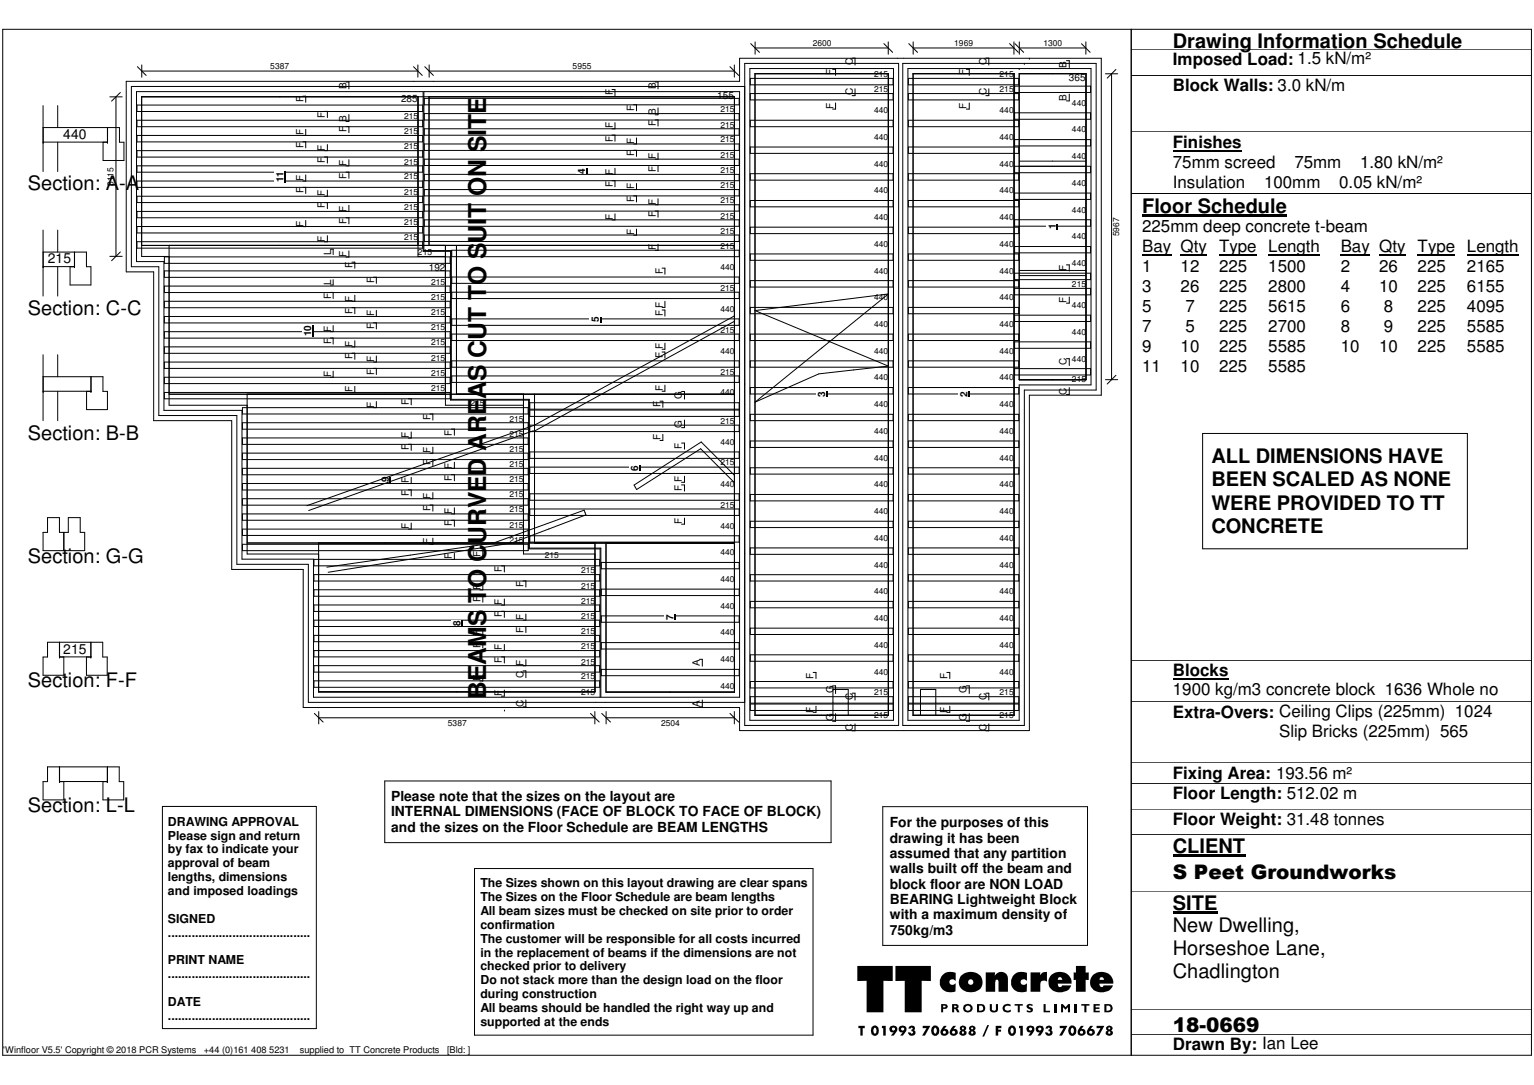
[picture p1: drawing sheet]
<svg xmlns="http://www.w3.org/2000/svg" width="594mm" height="420mm" viewBox="0 0 594 420" stroke-linecap="round" stroke-linejoin="round" font-family="sans-serif">
<g fill="none" stroke="#000" stroke-width=".39">
<path d="M1.1 11.3h592v397.3h-592zM393.1 16.9l3.3 3.4M394.8 16.2v4.8M394.8 18.6h25.7M418.8 16.9l3.4 3.4M420.5 16.2v4.8M438.1 11.3v397.3M48.9 31.5h237.5v-8.9h140.1v130.4h-27.9v129.9h-112.2v-8.9h-169v-53.5h-27.7v-57.6h-30.2v-57.6h-10.6zM52.9 35.5h111v61.8h10.6v57.6h30.2v57.7h27.7v57.4h-111v-53.5h-27.7v-57.6h-30.2v-57.6h-10.6zM54.9 37.5h107v61.8h10.6v57.6h30.2v57.6h27.7v53.5h-107v-53.5h-27.7v-57.6h-30.2v-57.6h-10.6zM164.2 35.5h122.2v234.5h-53.7v-57.7h-27.7v-57.7h-30.2v-57.6h-10.6zM288.4 24.6h59.6v256.3h-59.6z"/>
<path d="M288.4 33.5h-237.5v69.8h10.6v57.6h30.2v57.6h27.7v53.5h169M290.4 26.5h55.6v252.4h-55.6zM292.4 28.5h51.6v248.5h-51.6zM349.6 24.6h74.9v126.4h-27.8v129.9h-47.1zM351.6 26.5h70.9v122.6h-27.8v129.8h-43.1zM353.6 28.5h39.1v248.5h-39.1zM392.9 33.4h29.5v2.4h-29.5zM394.7 26.5h.1M394.7 28.5h25.9v118.6h-25.9zM396.7 24.6h.1M398.6 22.6h.1M413 23.5h1.1v2.7"/>
<path d="M414.1 36.4v2.7h-1.1M428.1 28.6h4.7M430.5 28.6v118.4M432.2 26.9l-3.4 3.4M392.9 43.7h29.5v2.5h-29.5zM392.9 54.1h29.5v2.4h-29.5zM392.9 64.4h29.5v2.5h-29.5zM392.9 74.8h29.5v2.4h-29.5zM284.4 95h.1M392.9 85.1h29.5v2.5h-29.5zM392.9 95.5h29.5v2.4h-29.5zM392.9 105.8h29.5v2.5h-29.5z"/>
<path d="M392.9 111.7h29.5v2.5h-29.5zM413 102.6h1.1v2.3M414.1 115v2.4h-1.1M392.9 122h29.5v2.5h-29.5zM392.9 132.4h29.5v2.5h-29.5zM413 138.9h1.1v2.7M284.4 152.7h.1M392.9 142.7h29.5v2.5h-29.5zM414.1 150.1v2.6h-1.1M428.1 147h4.7M432.2 145.3l-3.4 3.4M234.7 210.3v57.7h49.7v-230.5h-118.2v57.5h10.6v57.7h30.2v57.6h77.4"/>
</g>
<path d="M405.3 86.7h4.5v2.2h-4.5z" fill="#fff"/>
<path d="M409.5 86.7v2.1" fill="none" stroke="#000" stroke-width=".42"/>
<g fill="none" stroke="#000" stroke-width=".39">
<path d="M352 16.9l3.3 3.4M353.6 18.6h39.1M353.6 16.2v4.8M391 16.9l3.4 3.4M392.7 16.2v4.8M351.8 30.4h42.7v2.5h-42.7zM351.8 36.2h42.7v2.5h-42.7zM374.3 26.8h1.1v2.4M375.4 39.9v2.3h-1.1M381.8 22.5h1.1v2.7M382.9 34.4v2.6h-1.1M351.8 46.6h42.7v2.5h-42.7z"/>
<path d="M351.8 56.9h42.7v2.5h-42.7zM351.8 67.3h42.7v2.5h-42.7zM351.8 77.6h42.7v2.5h-42.7zM351.8 88h42.7v2.5h-42.7zM351.8 98.3h42.7v2.5h-42.7zM351.8 108.7h42.7v2.5h-42.7zM351.8 119h42.7v2.5h-42.7zM351.8 129.4h42.7v2.5h-42.7zM351.8 139.7h42.7v2.5h-42.7zM351.8 150.1h42.7v2.5h-42.7zM351.8 160.4h42.7v2.5h-42.7zM351.8 170.8h42.7v2.5h-42.7z"/>
<path d="M351.8 181.1h42.7v2.5h-42.7zM351.8 191.5h42.7v2.5h-42.7zM351.8 201.8h42.7v2.5h-42.7zM351.8 212.2h42.7v2.5h-42.7zM351.8 222.5h42.7v2.5h-42.7zM351.8 232.9h42.7v2.5h-42.7zM351.8 243.2h42.7v2.5h-42.7zM351.8 253.6h42.7v2.5h-42.7zM351.8 272.6h42.7v2.5h-42.7zM351.8 263.9h42.7v2.5h-42.7zM351.8 269.8h42.7v2.5h-42.7zM366.7 260.4h1.1v2.4"/>
<path d="M367.8 273.5v2.3h-1.1M374.3 265.6h1.1v3M375.4 276.4v2.9h-1.1M381.8 268.4h1.1v2.7M382.9 280.3v2.7h-1.1"/>
</g>
<path d="M371 151.6h4.5v2.2h-4.5z" fill="#fff"/>
<path d="M375.3 151.6v2.2" fill="none" stroke="#000" stroke-width=".42"/>
<g fill="none" stroke="#000" stroke-width=".39">
<path d="M290.7 16.9l3.4 3.4M292.4 18.6h51.6M292.4 16.2v4.8M342.3 16.9l3.4 3.4M344 16.2v4.8M290.6 30.4h55.3v2.5h-55.3zM290.6 36.2h55.3v2.5h-55.3zM322.4 26.8h1.2v2.4M323.6 39.9v2.3h-1.2M330 22.5h1.1v2.7M331.1 34.4v2.6h-1.1M290.6 46.6h55.3v2.5h-55.3z"/>
<path d="M290.6 56.9h55.3v2.5h-55.3zM290.6 67.3h55.3v2.5h-55.3zM290.6 77.6h55.3v2.5h-55.3zM290.6 88h55.3v2.5h-55.3zM290.6 98.3h55.3v2.5h-55.3zM290.6 108.7h55.3v2.5h-55.3zM290.6 119h55.3v2.5h-55.3zM290.6 129.4h55.3v2.5h-55.3zM290.6 139.7h55.3v2.5h-55.3zM290.6 150.1h55.3v2.5h-55.3zM290.6 160.4h55.3v2.5h-55.3zM290.6 170.8h55.3v2.5h-55.3z"/>
<path d="M290.6 181.1h55.3v2.5h-55.3zM290.6 191.5h55.3v2.5h-55.3zM290.6 201.8h55.3v2.5h-55.3zM290.6 212.2h55.3v2.5h-55.3zM290.6 222.5h55.3v2.5h-55.3zM290.6 232.9h55.3v2.5h-55.3zM290.6 243.2h55.3v2.5h-55.3zM290.6 253.6h55.3v2.5h-55.3zM290.6 272.6h55.3v2.5h-55.3zM290.6 263.9h55.3v2.5h-55.3zM290.6 269.8h55.3v2.5h-55.3zM314.9 260.4h1.1v2.4"/>
<path d="M316 273.5v2.3h-1.1M322.4 265.6h1.2v3M323.6 276.4v2.9h-1.2M330 268.4h1.1v2.7M331.1 280.3v2.7h-1.1"/>
</g>
<path d="M315.9 151.6h4.5v2.2h-4.5z" fill="#fff"/>
<path d="M320.2 151.6v2.2" fill="none" stroke="#000" stroke-width=".42"/>
<g fill="none" stroke="#000" stroke-width=".39">
<path d="M164.3 38.1h122v2.5h-122zM164.5 25.8l3.3 3.4M166.2 27.5h118.2M166.2 25.1v4.8M237 34.7h1.2v2.3M253.7 31.7h1.1v2.7M282.7 25.8l3.4 3.4M284.4 25.1v4.8M164.3 44h122v2.5h-122zM164.3 49.9h122v2.5h-122zM164.3 55.8h122v2.5h-122zM237 52.3h1.2v2.4"/>
<path d="M238.2 47.5v2.4M245.4 58.2h1.1v2.4M246.5 40.6v2.3M246.5 53.4v2.4M254.8 41.8v2.6h-1.1M254.8 46.4v2.4M254.8 59.3v2.3M164.3 61.6h122v2.5h-122zM164.3 67.5h122v2.5h-122zM164.3 73.4h122v2.5h-122zM164.3 79.3h122v2.4h-122zM238.2 65.2v2.3"/>
<path d="M238.2 70v2.3M246.5 71v2.4M246.5 75.9v2.3M254.8 64.1v2.4M254.8 76.9v2.4M164.3 91h122v2.5h-122zM164.3 85.1h122v2.5h-122zM238.2 82.8v2.4h-1.2M246.5 88.7v2.4h-1.1M254.8 81.7v2.4M254.8 94.6v2.3h-1.1"/>
</g>
<path d="M223 65.2h4.5v2.2h-4.5z" fill="#fff"/>
<path d="M227.2 65.2v2.2" fill="none" stroke="#000" stroke-width=".42"/>
<g fill="none" stroke="#000" stroke-width=".39">
<path d="M175 96.9h111.3v2.5h-111.3zM175 107.3h111.3v2.4h-111.3zM175 113.2h111.3v2.4h-111.3zM256.4 103.8h1.1v2.4M257.5 116.7v2.3h-1.1M175 123.5h111.3v2.5h-111.3zM175 129.4h111.3v2.5h-111.3zM175 139.7h111.3v2.5h-111.3zM256.4 120.1h1.1v2.3M256.4 136.3h1.1v2.4M257.5 132.9v2.4h-1.1M175 145.6h111.3v2.5h-111.3z"/>
<path d="M257.5 149.1v2.4h-1.1"/>
</g>
<path d="M228.3 122.7h4.5v2.2h-4.5z" fill="#fff"/>
<path d="M232.6 122.7v2.1" fill="none" stroke="#000" stroke-width=".42"/>
<g fill="none" stroke="#000" stroke-width=".39">
<path d="M205.2 156h81.1v2.5h-81.1zM205.2 158.8h81.1v2.4h-81.1zM255.6 155.4h1.1v2.3M263.9 151.6h1.2v3M205.2 164.6h81.1v2.5h-81.1zM205.2 175h81.1v2.5h-81.1zM256.7 168.2v2.4h-1.1M263.9 171.6h1.2v2.3M265.1 162.6v3h-1.2M205.2 180.9h81.1v2.4h-81.1zM205.2 191.2h81.1v2.5h-81.1zM205.2 197.1h81.1v2.5h-81.1z"/>
<path d="M263.9 187.8h1.2v2.4M265.1 184.4v2.4h-1.2M205.2 207.5h81.1v2.4h-81.1zM265.1 200.6v2.4h-1.2"/>
</g>
<path d="M243.5 180.2h4.5v2.2h-4.5z" fill="#fff"/>
<path d="M247.8 180.2v2.2" fill="none" stroke="#000" stroke-width=".42"/>
<path d="M232.9 217.8h53.4v2.5h-53.4zM232.9 228.1h53.4v2.5h-53.4zM232.9 238.5h53.4v2.5h-53.4zM232.9 259.2h53.4v2.5h-53.4zM232.9 248.8h53.4v2.5h-53.4zM270.9 255.3h1.1v2.7M233 276.3l3.4 3.3M234.7 278h49.7M234.7 275.5v4.8M272 271.1v2.6h-1.1M282.7 276.3l3.4 3.3M284.4 275.5v4.8" fill="none" stroke="#000" stroke-width=".39"/>
<path d="M257.2 238h4.5v2.2h-4.5z" fill="#fff"/>
<path d="M261.4 238v2.2" fill="none" stroke="#000" stroke-width=".42"/>
<g fill="none" stroke="#000" stroke-width=".39">
<path d="M121.6 216.6h110.6v2.5h-110.6zM185.8 213.2h1.2v2.4M195.3 219.1v2.4M121.6 222.5h110.6v2.5h-110.6zM121.6 228.4h110.6v2.5h-110.6zM121.6 234.3h110.6v2.5h-110.6zM185.8 230.8h1.2v2.4M187 226.1v2.3M194.2 236.7h1.1v2.4M195.3 231.9v2.4M203.7 225v2.3M203.7 237.8v2.4"/>
<path d="M121.6 240.2h110.6v2.4h-110.6zM121.6 246h110.6v2.5h-110.6zM121.6 251.9h110.6v2.5h-110.6zM121.6 257.8h110.6v2.5h-110.6zM187 243.7v2.3M187 248.5v2.4M195.3 249.6v2.3M195.3 254.4v2.4M202.6 259.8h1.1v2.7M203.7 242.6v2.4M203.7 255.4v2.4h-1.1M121.6 263.7h110.6v2.4h-110.6z"/>
<path d="M121.7 276.3l3.4 3.3M123.4 278h107M123.4 275.5v4.8M187 261.3v2.4h-1.2M195.3 267.2v2.4h-1.1M203.7 271.1v2.6h-1.1M228.7 276.3l3.4 3.3M230.4 275.5v4.8"/>
</g>
<path d="M174.7 240.1h4.5v2.2h-4.5z" fill="#fff"/>
<path d="M178.9 240.1v2.1" fill="none" stroke="#000" stroke-width=".42"/>
<g fill="none" stroke="#000" stroke-width=".39">
<path d="M93.9 157.9h110.6v2.4h-110.6zM158.2 154.4h1.1v2.4M93.9 163.7h110.6v2.5h-110.6zM93.9 169.6h110.6v2.5h-110.6zM93.9 175.5h110.6v2.5h-110.6zM159.3 167.3v2.3M159.3 172v2.4M167.6 160.3v2.4M167.6 173.1v2.4h-1.1M167.6 177.9v2.4M174.8 166.2h1.2v2.3M176 179v2.4"/>
<path d="M93.9 181.4h110.6v2.5h-110.6zM93.9 187.2h110.6v2.5h-110.6zM93.9 193.1h110.6v2.5h-110.6zM93.9 199h110.6v2.5h-110.6zM158.2 189.7h1.1v2.4M159.3 184.9v2.3M166.5 195.6h1.1v2.4M167.6 190.8v2.3M176 183.8v2.4M176 196.6v2.4M93.9 210.8h110.6v2.4h-110.6zM93.9 204.9h110.6v2.4h-110.6z"/>
<path d="M159.3 202.5v2.4M167.6 208.4v2.4M176 214.3v2.4h-1.2M176 201.5v2.3"/>
</g>
<path d="M147 184.7h4.5v2.2h-4.5z" fill="#fff"/>
<path d="M151.2 184.7v2.1" fill="none" stroke="#000" stroke-width=".42"/>
<g fill="none" stroke="#000" stroke-width=".39">
<path d="M63.7 99.5h110.6v2.5h-110.6zM127.9 96.5h1.1v2.1M63.7 104.9h110.6v2.5h-110.6zM63.7 110.8h110.6v2.5h-110.6zM63.7 116.7h110.6v2.5h-110.6zM129 108.3v2.1h-1.1M129 113.2v2.4M136.3 101.5h1.1v2.4M136.3 119.1h1.1v2.4M137.4 114.3v2.4M145.7 107.4v2.3M63.7 122.6h110.6v2.5h-110.6z"/>
<path d="M63.7 128.4h110.6v2.5h-110.6zM63.7 134.3h110.6v2.5h-110.6zM129 126.1v2.3M129 130.9v2.4M137.4 132v2.3M137.4 136.8v2.3M144.6 125h1.1v2.4M145.7 120.2v2.4M145.7 137.8v2.4M63.7 152h110.6v2.4h-110.6zM63.7 140.2h110.6v2.5h-110.6zM63.7 146.1h110.6v2.4h-110.6z"/>
<path d="M129 143.7v2.4M137.4 149.6v2.4M145.7 155.5v2.4h-1.1M145.7 142.7v2.3"/>
</g>
<path d="M116.9 125.9h4.5v4.4h-4.5z" fill="#fff"/>
<path d="M121.1 125.9v4.3" fill="none" stroke="#000" stroke-width=".42"/>
<g fill="none" stroke="#000" stroke-width=".39">
<path d="M42.5 37.5h4.8M44.9 37.5v61.8M46.6 35.8l-3.4 3.4M53.2 25.8l3.4 3.4M54.9 27.5h106.9M54.9 25.1v4.8M117.3 37.3h1.1v2.3M134 31.7h1.1v2.7M160.1 25.8l3.4 3.4M161.8 25.1v4.8M53 40.7h110.7v2.5h-110.7zM53 46.6h110.7v2.5h-110.7z"/>
<path d="M53 52.5h110.7v2.4h-110.7zM53 58.3h110.7v2.5h-110.7zM117.3 54.9h1.1v2.4M118.4 50.1v2.4M126.8 43.1v2.4M126.8 56v2.3M134 49h1.1v2.4M135.1 44.4v2.6h-1.1M53 64.2h110.7v2.5h-110.7zM53 70.1h110.7v2.5h-110.7zM53 76h110.7v2.4h-110.7zM118.4 67.7v2.4"/>
<path d="M118.4 72.6v2.3M126.8 60.8v2.4M126.8 73.6v2.4M126.8 78.4v2.4M135.1 61.8v2.4M135.1 66.7v2.3M135.1 79.5v2.4M42.5 99.3h4.8M46.6 97.6l-3.4 3.4M53 93.6h110.7v2.5h-110.7zM53 81.9h110.7v2.4h-110.7zM53 87.7h110.7v2.5h-110.7z"/>
<path d="M118.4 85.4v2.4M126.8 91.3v2.3M135.1 84.3v2.4M135.1 97.2v2.3h-1.1"/>
</g>
<path d="M106.2 66.3h4.5v4.4h-4.5z" fill="#fff"/>
<path d="M110.4 66.3v4.3" fill="none" stroke="#000" stroke-width=".42"/>
<g fill="none" stroke="#000" stroke-width=".39">
<path d="M161.9 37.5v57.5M166.2 37.5v57.5M292.4 28.5h51.6v248.5h-51.6zM353.6 28.5h39.1v248.5h-39.1zM394.7 28.5h25.9v118.6h-25.9zM16.7 40.9v25.5M16.7 55h.1M16.7 55h24.9M22.3 40.9v8.5M22.3 55.1v11.3M41.6 55h.1M41.6 49.4v5.7h-1.7v7h8.1v-7h-1.7v-5.7h-29.6v5.6"/>
<path d="M394.7 64.4h25.9M394.7 62.4h25.9M16.7 89.1v25.5M22.3 89.1v8.5M28.8 97.6l.1 5.7h-1.8v7.1h8.1v-7.1h-1.7v-5.7h-16.8v5.7M65.5 95v57.7h218.9M172.5 95v57.7M176.8 95v57.7M284.4 95h-229.5v-57.5h229.5v230.5h-49.7v-57.7M16.7 103.3h.1M16.7 103.3h12.1M22.3 103.3v11.3"/>
<path d="M28.8 103.3h.1M394.7 106.7h25.9M394.7 104.7h25.9M16.7 137.4v25.5M22.3 137.4v8.5M284.4 122.3l-77.4 42.3-88.2 31.2M284.4 124.4l-77.4 42.5M292.4 120.3l51.6-6.5-51.6 41.9 24.7-10.9 26.9-3zM16.7 151.5h.1M16.7 151.5v-5.6h23.2v5.7h1.7v7h-8.1v-7M16.7 151.5l18.6 .1M22.3 151.6v11.3"/>
<path d="M35.2 151.5h.1M35.2 145.9l.1 5.7M95.7 152.7v57.6h188.7M202.7 152.7v57.6M207 152.7v57.6M206.6 166.8l-87.1 30.9M284.4 184.1l-12.8-12.9-26 16.6 .9 1.8 24.8-15.8 13.1 13.1M18.4 200.4h4.6v5.8h3.5v-5.8h4.6v5.8h1.7v7h-16.1v-7h1.7zM24.7 206.2v7M123.4 210.3v57.6h107v-57.6M126.6 219.6l64.6-9.3 35-12.7 .7 1.8-28.7 10.9-71.1 11.3M23.1 254.4h.1"/>
<path d="M23.1 248.7l-.1 5.7h1.7v7.1h-8v-7.1h1.7v-5.7h21.4v5.7h1.7v7.1h-8v-7.1h1.7v-5.7M23.1 254.4h12.1M35.2 254.4h.1M35.2 248.7v5.7M322.6 277v-10h5.9v10M356.5 277v-10h5.9v10M23.1 297l-.1 5.7M41.6 297v5.6M41.6 297v5.7h-18.6M23.1 302.6h.1M24.7 302.7v7.1h-8v-7.1h1.7v-5.7h27.8v5.7h1.7v7.1h-8v-7.1M41.6 302.6h.1"/>
</g>
<path d="M62.9 312.3h59.6v86.1h-59.6z" fill="#fff"/>
<path d="M62.9 312.3h59.6v86h-59.6z" fill="none" stroke="#000" stroke-width=".39"/>
<path d="M149 302.4h172.9v23.9h-172.9z" fill="#fff"/>
<path d="M149 302.4h172.9v23.9h-172.9z" fill="none" stroke="#000" stroke-width=".39"/>
<path d="M341.8 312.3h79.4v53.8h-79.4z" fill="#fff"/>
<path d="M341.9 312.4h79.3v53.7h-79.3z" fill="none" stroke="#000" stroke-width=".39"/>
<path d="M183.7 336.3h131.2v64.6h-131.2z" fill="#fff"/>
<path d="M183.8 336.3h131.1v64.6h-131.1z" fill="none" stroke="#000" stroke-width=".39"/>
<path d="M465.7 167.8h102.6v44.8h-102.6z" fill="#fff"/>
<g fill="none" stroke="#000" stroke-width=".39">
<path d="M438.1 19.3h155M438.1 29.2h155M438.1 51.1h155M438.1 74.9h155M465.7 167.9h102.6v44.6h-102.6zM438.1 255.7h155M195.4 275h.1M438.1 271.6h155M438.1 295.4h155M438.1 303.4h155M438.1 313.3h155M438.1 323.2h155"/>
<path d="M438.1 345.1h155M438.1 390.8h155M438.1 400.7h155"/>
</g>
<g fill="#000">
<path d="M454.2 58h26.7v.7h-26.7zM442.3 83.1h56.1v.8h-56.1zM442.3 98.3h11.3v.5h-11.3zM457.2 98.3h10.2v.5h-10.2zM472.1 98.3h14.6v.5h-14.6zM491.2 98.3h20v.5h-20zM519.2 98.3h11.3v.5h-11.3zM534.1 98.3h10.2v.5h-10.2zM549 98.3h14.6v.5h-14.6zM568.1 98.3h20v.5h-20zM454.2 262.5h21.5v.6h-21.5zM454.2 331h28v.9h-28z"/>
<path d="M454.2 353.1h17.3v.8h-17.3zM332 374.1h13.7v5.8l-3.6-.1v12.2h-6.5v-12.2l-3.6 .1zM346.8 374.1h13.7v5.8l-3.6-.1v12.2h-6.5v-12.2l-3.6 .1zM365.1 377.5a4.5 4.5 0 0 1 5-.8v3.1a1.26 1.26 0 0 0-1.7-.5 1.26 1.26 0 0 0-.4 1.8l.3 .2a1.52 1.52 0 0 0 1.8-.5l-.1 3.2a4.2 4.2 0 0 1-6-4.5zM381.8 376.6h3.6l-.2 1.1a2.73 2.73 0 0 1 3-1.3 2.73 2.73 0 0 1 2.1 2.4v5.2h-3.6v-3.9l-.6-.8-.4 .1-.3 1v3.6h-3.6zM392.6 377.5a4.5 4.5 0 0 1 5.1-.8v3.1a1.27 1.27 0 0 0-1.7-.5 1.27 1.27 0 0 0-.5 1.8l.4 .2a1.55 1.55 0 0 0 1.8-.5l-.1 3.2a4.2 4.2 0 0 1-6-4.5zM416.7 374.1h3.7v2.5h1.2v2.9l-1.2-.1v4.6h-3.7v-4.6l-.9 .1v-2.9h.9zM341.5 397.3h1.5v3.7h-1v-2.9h-.5zM352.2 397.4a1.13 1.13 0 0 1 1.7-.2 1.13 1.13 0 0 1 0 1.7 1.27 1.27 0 0 1 .4 1.8 1.27 1.27 0 0 1-1.8 .3l-.9-1.2h.9a.49 .49 0 0 0 .5 .5 .49 .49 0 0 0 .5-.5 .49 .49 0 0 0-.5-.5v-.6l.3-.1 .1-.5-.4-.2-.3 .4h-.9zM357.3 397.3h3l-2.1 3.7h-1.1l1.7-2.9h-1.5zM382.3 397h.7l-1.9 4.4h-.7zM383.3 388.8h.8v1.8a.86 .86 0 0 0 .7 .7 .86 .86 0 0 0 .9-.3v-2.2h.8v1.8a1.65 1.65 0 0 1-1.3 1.5 1.65 1.65 0 0 1-1.8-.8z"/>
<path d="M385.6 397.3h2.2v.8h-1.2v.6h1.1v.8h-1.1v1.5h-1zM388.8 389.2l1.4-.5 .7 .1 .5 .2v.7a1.29 1.29 0 0 0-1.5-.2 1.29 1.29 0 0 0-.7 1.3l.2 .3a1.68 1.68 0 0 0 2-.1v.8a1.95 1.95 0 0 1-2.1 .2 1.95 1.95 0 0 1-1-1.9zM394.6 397.3h1.5v3.7h-1v-2.9h-.5zM392.9 388.8h3.2v.6h-1.2v2.6h-.7v-2.6h-1.3zM397.6 389.3l.3-.3a1.74 1.74 0 0 1 2 0v.6l-1-.3-.5 .2 .2 .4 .6 .2a1.01 1.01 0 0 1 .8 1.2 1.01 1.01 0 0 1-1.2 .8l-1.2-.3v-.7a1.17 1.17 0 0 0 1.6 .2v-.1a2.02 2.02 0 0 1-1.6-1.9zM405.3 397.4a1.13 1.13 0 0 1 1.7-.2 1.13 1.13 0 0 1 0 1.7 1.27 1.27 0 0 1 .4 1.8 1.27 1.27 0 0 1-1.8 .3l-.9-1.2h.9a.53 .53 0 0 0 .8 .5 .53 .53 0 0 0 .2-.9l-.5-.1v-.6l.5-.3-.2-.4-1.5 .3zM399.1 376.6h3.8v.9a2.33 2.33 0 0 1 2.6-1.2v3.8a1.5 1.5 0 0 0-1.7-.3 1.5 1.5 0 0 0-.9 1.4v2.8h-3.8zM404.1 388.8h.9v2.6h1.6v.6h-2.5zM408.2 388.8h.8v3.2h-.8zM410.4 397.3h3l-2.1 3.7h-1.1l1.7-2.9h-1.5zM410.9 388.8h.7l1.1 1.2 1-1.2h.7v3.2h-.8v-2l-.9 1-1-1v2h-.8zM416.3 388.8h.8v3.2h-.8z"/>
<path d="M418.8 388.8h3.1v.6h-1.2v2.6h-.8v-2.6h-1.1zM424.7 397.3h3l-2.1 3.7h-1.1l1.7-2.9h-1.5zM423.5 388.8h2.4v.6h-1.6v.7h1.5v.6h-1.5v.7h1.6v.6h-2.4zM332.4 397.3h2.5v.8h-.8v2.9h-.9v-2.9h-.8z"/>
<path d="M337.6 397.7a1.71 1.71 0 0 1 2.3-.2 1.71 1.71 0 0 1 .4 2.3 1.55 1.55 0 0 1-1.9 1.3 1.55 1.55 0 0 1-1.1-2zM338.5 398.1a1.4 1.4 0 0 0 .5 2.1 1.3 1.3 0 0 0-.3-2.2z"/>
<path d="M361 397.7a1.7 1.7 0 0 1 2.3-.1 1.7 1.7 0 0 1 .4 2.2 1.59 1.59 0 0 1-1.9 1.3 1.59 1.59 0 0 1-1.2-2zM362 398a1.31 1.31 0 0 0 .4 2.2 1.27 1.27 0 0 0-.4-2.2z"/>
<path d="M364.5 388.8h1.5a.94 .94 0 0 1 1.1 1 .94 .94 0 0 1-1.1 .9h-.8v1.3h-.7zM365.2 389.4v.7l1-.2-.2-.5z"/>
<path d="M365.5 397.3h1.1l-.9 1.2a1.33 1.33 0 0 1 1.7 1.3 1.33 1.33 0 0 1-1.6 1.3 1.55 1.55 0 0 1-1.6-1 1.55 1.55 0 0 1 .6-1.8zM365.2 399.8a.6 .6 0 0 0 1.1 0 .6 .6 0 0 0-1.1 0z"/>
<path d="M368.7 388.8h1.5a.89 .89 0 0 1 1 .7 .89 .89 0 0 1-.5 1l.9 1.5h-.9l-1-1.3h-.2v1.3h-.8zM369.5 389.4v.7l.9-.2-.1-.4z"/>
<path d="M369.1 397.3h1.1l-1 1.2a1.33 1.33 0 0 1 1.7 1.2 1.33 1.33 0 0 1-1.5 1.4 1.57 1.57 0 0 1-1.6-1 1.57 1.57 0 0 1 .5-1.8zM368.7 399.8a.61 .61 0 0 0 1.2 0 .61 .61 0 0 0-1.2 0z"/>
<path d="M372 397.4a1.21 1.21 0 0 1 1.6-.2 1.21 1.21 0 0 1 .4 1.5l-.4 .3a1.09 1.09 0 0 1 .7 1.4 1.09 1.09 0 0 1-1.4 .7 1.09 1.09 0 0 1-1.4-.7 1.09 1.09 0 0 1 .7-1.4l-.5-.6zM372.7 399.4l-.1 .8 .5 .1 .3-.4-.3-.5zM372.5 398.2a.41 .41 0 0 0 .8 0 .41 .41 0 0 0-.8 0z"/>
<path d="M373.2 389.5a1.83 1.83 0 0 1 2.4-.6 1.83 1.83 0 0 1 .8 2.4 1.83 1.83 0 0 1-2.4 .6 1.83 1.83 0 0 1-.8-2.4zM373.8 390.4a1.01 1.01 0 0 0 2 0 1.01 1.01 0 0 0-2 0z"/>
<path d="M375.4 397.7a1.15 1.15 0 0 1 1.7-.5 1.15 1.15 0 0 1 .3 1.7l-.2 .1a1.1 1.1 0 0 1 .6 1.4 1.1 1.1 0 0 1-1.3 .7 1.09 1.09 0 0 1-1.4-.7 1.09 1.09 0 0 1 .7-1.4l-.5-.6zM376.1 399.9a.45 .45 0 0 0 .9 0 .45 .45 0 0 0-.9 0zM376.1 398.2a.41 .41 0 0 0 .8 0 .41 .41 0 0 0-.8 0z"/>
<path d="M378.4 388.8h1.4a1.6 1.6 0 0 1 1.8 1.4 1.6 1.6 0 0 1-1.5 1.8h-1.7zM379.2 389.4v2l1-.1a1.07 1.07 0 0 0-.1-1.9z"/>
<path d="M372.1 377.9a5.2 5.2 0 0 1 8 .7 3.9 3.9 0 0 1-.3 4.1 3.9 3.9 0 0 1-3.8 1.6 4 4 0 0 1-4.1-1.9 4 4 0 0 1 .2-4.5zM374.9 380.3a1.05 1.05 0 0 0 2.1 0 1.05 1.05 0 0 0-2.1 0z"/>
<path d="M390.8 397.7a1.54 1.54 0 0 1 1.9-.3 1.54 1.54 0 0 1 .7 1.7 1.61 1.61 0 0 1-1.5 2.1 1.61 1.61 0 0 1-1.6-2.1zM391.7 398a1.35 1.35 0 0 0 .3 2.2 1.23 1.23 0 0 0 .6-1.2 1.23 1.23 0 0 0-.9-1z"/>
<path d="M407.2 377.4a4.6 4.6 0 0 1 5.1-.8 4.6 4.6 0 0 1 2.7 4.3h-5.4a.95 .95 0 0 0 .4 1.2 .95 .95 0 0 0 1.2-.2l.1-.3h3.6l-.3 .7a5.1 5.1 0 0 1-8.2-.1 4.1 4.1 0 0 1 .8-4.8zM410.1 378.4l-.5 1h1.8l-.6-1z"/>
<path d="M414.1 397.7a1.7 1.7 0 0 1 2.3-.1 1.7 1.7 0 0 1 .4 2.2 1.59 1.59 0 0 1-1.9 1.3 1.59 1.59 0 0 1-1.2-2zM415 398.1a1.27 1.27 0 0 0 .5 2.1 1.3 1.3 0 0 0-.3-2.2z"/>
<path d="M418.6 397.3h1.1l-.9 1.2a1.38 1.38 0 0 1 1.6 1.6 1.38 1.38 0 0 1-2.1 .9 1.55 1.55 0 0 1-.4-2.7zM418.2 399.8a.6 .6 0 0 0 1.2 0 .6 .6 0 0 0-1.2 0z"/>
<path d="M422.2 397.3h1.1l-1 1.2a1.37 1.37 0 0 1 1.7 1.6 1.37 1.37 0 0 1-2.1 .9 1.54 1.54 0 0 1-1.1-1.2 1.54 1.54 0 0 1 .6-1.5zM421.8 399.8a.61 .61 0 0 0 1.2 0 .61 .61 0 0 0-1.2 0z"/>
<path d="M423.4 377.4a4.6 4.6 0 0 1 5-.7 4.6 4.6 0 0 1 2.8 4.2h-5.4a.9 .9 0 0 0 .3 1.1 .9 .9 0 0 0 1.2-.1l.1-.3h3.6l-.3 .7a5.1 5.1 0 0 1-8.2-.1 4.1 4.1 0 0 1 .9-4.8zM426.3 378.4l-.5 1h1.8l-.6-1z"/>
<path d="M427.7 388.8h1.4a1.6 1.6 0 0 1 1.8 1.4 1.6 1.6 0 0 1-1.4 1.8h-1.8zM428.5 389.4v2l1-.1a1.07 1.07 0 0 0 0-1.9z"/>
<path d="M428.5 397.7a1.2 1.2 0 0 1 1.7-.5 1.2 1.2 0 0 1 .4 1.7l-.3 .1a1.1 1.1 0 0 1 .7 1.4 1.1 1.1 0 0 1-1.5 .7 1.08 1.08 0 0 1-1.3-.7 1.08 1.08 0 0 1 .8-1.4l-.6-.6zM429.2 399.8a.48 .48 0 0 0 .9 0 .48 .48 0 0 0-.9 0zM429.2 398.2a.41 .41 0 0 0 .8 0 .41 .41 0 0 0-.8 0z"/>
<path d="M344.7 397.6a1.6 1.6 0 0 1 2.4-.1 1.6 1.6 0 0 1-.2 2.4l-.8 1.1h-1.1l1.1-1.3a1.28 1.28 0 0 1-1.5-.5 1.28 1.28 0 0 1 .1-1.6zM345.4 398.5a.6 .6 0 0 0 1.2 0 .6 .6 0 0 0-1.2 0z"/>
<path d="M348.5 397.4a1.6 1.6 0 0 1 2.3 .2 1.6 1.6 0 0 1-.3 2.3l-.8 1.1h-1.1l1.1-1.3a1.31 1.31 0 0 1-1.6-.6 1.31 1.31 0 0 1 .4-1.7zM349.3 397.9a.62 .62 0 0 0-.2 1 .62 .62 0 0 0 .9 0 .62 .62 0 0 0-.2-1z"/>
<path d="M397.8 397.6a1.59 1.59 0 0 1 1.8-.4 1.59 1.59 0 0 1 1 1.6l-1.3 2.2h-1.1l1-1.3a1.28 1.28 0 0 1-1.5-.5 1.28 1.28 0 0 1 .1-1.6zM398.5 398.5a.6 .6 0 0 0 1.2 0 .6 .6 0 0 0-1.2 0z"/>
<path d="M401.6 397.4a1.74 1.74 0 0 1 2.7 1l-1.4 2.6h-1.1l1-1.3a1.31 1.31 0 0 1-1.6-.6 1.31 1.31 0 0 1 .4-1.7zM402.1 398.5a.6 .6 0 0 0 1.2 0 .6 .6 0 0 0-1.2 0z"/>
</g>
<text font-size="9.5" x="188.3" y="270.6" transform="rotate(-90 188.3 270.6)">BEAMS TO CURVED AREAS CUT TO SUIT ON SITE</text>
<g font-size="7.7">
<text x="454.2" y="18.5">Drawing Information Schedule</text>
<text x="10.8" y="73.7">Section: A-A</text>
<text x="442.3" y="82.3">Floor Schedule</text>
<text x="10.8" y="122">Section: C-C</text>
<text x="10.8" y="170.3">Section: B-B</text>
<text x="469.1" y="179.5">ALL DIMENSIONS HAVE</text>
<text x="469.1" y="188.4">BEEN SCALED AS NONE</text>
<text x="469.1" y="197.3">WERE PROVIDED TO TT</text>
<text x="469.1" y="206.2">CONCRETE</text>
<text x="10.8" y="217.9">Section: G-G</text>
<text x="10.8" y="266.2">Section: F-F</text>
<text x="10.8" y="314.5">Section: L-L</text>
<text x="454.2" y="330.2">CLIENT</text>
<text x="454.2" y="340.5">S Peet Groundworks</text>
<text x="454.2" y="352.3">SITE</text>
<text x="454.2" y="361">New Dwelling,</text>
<text x="454.2" y="369.9">Horseshoe Lane,</text>
<text x="454.2" y="378.8">Chadlington</text>
<text x="454.2" y="399.5">18-0669</text>
</g>
<g font-size="6.6">
<text x="454.2" y="25.2">Imposed Load: 1.5 kN/m²</text>
<text x="454.2" y="35.3">Block Walls: 3.0 kN/m</text>
<text x="454.2" y="57.4">Finishes</text>
<text x="454.2" y="64.9">75mm screed</text>
<text x="501.3" y="64.9">75mm</text>
<text x="526.7" y="64.9">1.80 kN/m²</text>
<text x="454.2" y="72.6">Insulation</text>
<text x="489.5" y="72.6">100mm</text>
<text x="518.7" y="72.6">0.05 kN/m²</text>
<text x="442.3" y="89.9">225mm deep concrete t-beam</text>
<text x="442.3" y="97.7">Bay Qty</text>
<text x="472.1" y="97.7">Type Length</text>
<text x="519.2" y="97.7">Bay Qty</text>
<text x="549" y="97.7">Type Length</text>
<text x="442.3" y="105.4">1</text>
<text x="457.2" y="105.4">12</text>
<text x="472.1" y="105.4">225</text>
<text x="491.2" y="105.4">1500</text>
<text x="519.2" y="105.4">2</text>
<text x="534.1" y="105.4">26</text>
<text x="549" y="105.4">225</text>
<text x="568.1" y="105.4">2165</text>
<text x="442.3" y="113.2">3</text>
<text x="457.2" y="113.2">26</text>
<text x="472.1" y="113.2">225</text>
<text x="491.2" y="113.2">2800</text>
<text x="519.2" y="113.2">4</text>
<text x="534.1" y="113.2">10</text>
<text x="549" y="113.2">225</text>
<text x="568.1" y="113.2">6155</text>
<text x="442.3" y="120.9">5</text>
<text x="459.1" y="120.9">7</text>
<text x="472.1" y="120.9">225</text>
<text x="491.2" y="120.9">5615</text>
<text x="519.2" y="120.9">6</text>
<text x="535.9" y="120.9">8</text>
<text x="549" y="120.9">225</text>
<text x="568.1" y="120.9">4095</text>
<text x="442.3" y="128.7">7</text>
<text x="459.1" y="128.7">5</text>
<text x="472.1" y="128.7">225</text>
<text x="491.2" y="128.7">2700</text>
<text x="519.2" y="128.7">8</text>
<text x="535.9" y="128.7">9</text>
<text x="549" y="128.7">225</text>
<text x="568.1" y="128.7">5585</text>
<text x="442.3" y="136.4">9</text>
<text x="457.2" y="136.4">10</text>
<text x="472.1" y="136.4">225</text>
<text x="491.2" y="136.4">5585</text>
<text x="519.2" y="136.4">10</text>
<text x="534.1" y="136.4">10</text>
<text x="549" y="136.4">225</text>
<text x="568.1" y="136.4">5585</text>
<text x="442.3" y="144.1">11</text>
<text x="457.2" y="144.1">10</text>
<text x="472.1" y="144.1">225</text>
<text x="491.2" y="144.1">5585</text>
<text x="454.2" y="261.8">Blocks</text>
<text x="454.2" y="269.3">1900 kg/m3 concrete block 1636 Whole no</text>
<text x="454.2" y="277.9">Extra-Overs: Ceiling Clips (225mm) 1024</text>
<text x="495.4" y="285.4">Slip Bricks (225mm) 565</text>
<text x="454.2" y="301.7">Fixing Area: 193.56 m²</text>
<text x="454.2" y="309.5">Floor Length: 512.02 m</text>
<text x="454.2" y="319.6">Floor Weight: 31.48 tonnes</text>
<text x="454.2" y="406.6">Drawn By: Ian Lee</text>
</g>
<g font-size="5.4">
<text x="24.5" y="53.7">440</text>
<text x="18.5" y="101.9">215</text>
<text x="24.5" y="253.3">215</text>
<text x="151.5" y="310.2">Please note that the sizes on the layout are</text>
<text x="151.5" y="316.1">INTERNAL DIMENSIONS (FACE OF BLOCK TO FACE OF BLOCK)</text>
<text x="151.5" y="322.1">and the sizes on the Floor Schedule are BEAM LENGTHS</text>
<text x="344.6" y="320.3">For the purposes of this</text>
<text x="344.6" y="326.3">drawing it has been</text>
<text x="344.6" y="332.2">assumed that any partition</text>
<text x="344.6" y="338.2">walls built off the beam and</text>
<text x="344.6" y="344.1">block floor are NON LOAD</text>
<text x="344.6" y="350.1">BEARING Lightweight Block</text>
<text x="344.6" y="356.1">with a maximum density of</text>
<text x="344.6" y="362">750kg/m3</text>
</g>
<g font-size="4.8">
<text x="65.1" y="319.7">DRAWING APPROVAL</text>
<text x="65.1" y="325.1">Please sign and return</text>
<text x="65.1" y="330.5">by fax to indicate your</text>
<text x="65.1" y="335.8">approval of beam</text>
<text x="65.1" y="341.2">lengths, dimensions</text>
<text x="65.1" y="346.5">and imposed loadings</text>
<text x="186" y="343.6">The Sizes shown on this layout drawing are clear spans</text>
<text x="186" y="349">The Sizes on the Floor Schedule are beam lengths</text>
<text x="65.1" y="357.3">SIGNED</text>
<text x="186" y="354.3">All beam sizes must be checked on site prior to order</text>
<text x="186" y="359.7">confirmation</text>
<text x="65.1" y="362.7">..........................................</text>
<text x="186" y="365">The customer will be responsible for all costs incurred</text>
<text x="186" y="370.4">in the replacement of beams if the dimensions are not</text>
<text x="65.1" y="373.4">PRINT NAME</text>
<text x="186" y="375.8">checked prior to delivery</text>
<text x="65.1" y="378.8">..........................................</text>
<text x="186" y="381.1">Do not stack more than the design load on the floor</text>
<text x="65.1" y="389.5">DATE</text>
<text x="186" y="386.5">during construction</text>
<text x="65.1" y="394.8">..........................................</text>
<text x="186" y="391.9">All beams should be handled the right way up and</text>
<text x="186" y="397.2">supported at the ends</text>
</g>
<g font-size="3.9">
<text x="322.8" y="29.2" transform="rotate(-90 322.8 29.2)">F</text>
<text x="330.2" y="25.3" transform="rotate(-90 330.2 25.3)">C</text>
<text x="374.3" y="29.2" transform="rotate(-90 374.3 29.2)">F</text>
<text x="382.1" y="25.3" transform="rotate(-90 382.1 25.3)">C</text>
<text x="413.1" y="26.2" transform="rotate(-90 413.1 26.2)">B</text>
<text x="134.2" y="34.6" transform="rotate(-90 134.2 34.6)">B</text>
<text x="254" y="34.6" transform="rotate(-90 254 34.6)">B</text>
<text x="414" y="31.5">365</text>
<text x="117.5" y="39.6" transform="rotate(-90 117.5 39.6)">F</text>
<text x="155.3" y="39.6">285</text>
<text x="237.3" y="37" transform="rotate(-90 237.3 37)">F</text>
<text x="277.8" y="38.4">155</text>
<text x="330.2" y="37" transform="rotate(-90 330.2 37)">C</text>
<text x="382.1" y="37" transform="rotate(-90 382.1 37)">C</text>
<text x="413.1" y="39" transform="rotate(-90 413.1 39)">B</text>
<text x="125.9" y="45.6" transform="rotate(-90 125.9 45.6)">F</text>
<text x="134.2" y="47.1" transform="rotate(-90 134.2 47.1)">B</text>
<text x="245.6" y="42.9" transform="rotate(-90 245.6 42.9)">F</text>
<text x="254" y="44.4" transform="rotate(-90 254 44.4)">B</text>
<text x="322.8" y="42.3" transform="rotate(-90 322.8 42.3)">F</text>
<text x="374.3" y="42.3" transform="rotate(-90 374.3 42.3)">F</text>
<text x="117.5" y="52.5" transform="rotate(-90 117.5 52.5)">F</text>
<text x="134.2" y="51.3" transform="rotate(-90 134.2 51.3)">F</text>
<text x="237.3" y="49.7" transform="rotate(-90 237.3 49.7)">F</text>
<text x="254" y="48.9" transform="rotate(-90 254 48.9)">F</text>
<text x="117.5" y="57.2" transform="rotate(-90 117.5 57.2)">F</text>
<text x="125.9" y="58.4" transform="rotate(-90 125.9 58.4)">F</text>
<text x="237.3" y="54.8" transform="rotate(-90 237.3 54.8)">F</text>
<text x="245.6" y="55.7" transform="rotate(-90 245.6 55.7)">F</text>
<text x="125.9" y="63.2" transform="rotate(-90 125.9 63.2)">F</text>
<text x="134.2" y="64.3" transform="rotate(-90 134.2 64.3)">F</text>
<text x="245.6" y="60.5" transform="rotate(-90 245.6 60.5)">F</text>
<text x="254" y="61.7" transform="rotate(-90 254 61.7)">F</text>
<text x="109.8" y="70.6" transform="rotate(-90 109.8 70.6)">11</text>
<text x="117.5" y="70" transform="rotate(-90 117.5 70)">F</text>
<text x="134.2" y="69.1" transform="rotate(-90 134.2 69.1)">F</text>
<text x="226.6" y="67.4" transform="rotate(-90 226.6 67.4)">4</text>
<text x="237.3" y="67.6" transform="rotate(-90 237.3 67.6)">F</text>
<text x="254" y="66.5" transform="rotate(-90 254 66.5)">F</text>
<text x="117.5" y="74.8" transform="rotate(-90 117.5 74.8)">F</text>
<text x="125.9" y="76" transform="rotate(-90 125.9 76)">F</text>
<text x="237.3" y="72.4" transform="rotate(-90 237.3 72.4)">F</text>
<text x="245.6" y="73.3" transform="rotate(-90 245.6 73.3)">F</text>
<text x="125.9" y="80.7" transform="rotate(-90 125.9 80.7)">F</text>
<text x="134.2" y="82" transform="rotate(-90 134.2 82)">F</text>
<text x="245.6" y="78.4" transform="rotate(-90 245.6 78.4)">F</text>
<text x="254" y="79.2" transform="rotate(-90 254 79.2)">F</text>
<text x="117.5" y="87.9" transform="rotate(-90 117.5 87.9)">F</text>
<text x="134.2" y="86.7" transform="rotate(-90 134.2 86.7)">F</text>
<text x="237.3" y="85.2" transform="rotate(-90 237.3 85.2)">F</text>
<text x="254" y="84" transform="rotate(-90 254 84)">F</text>
<text x="408.9" y="88.8" transform="rotate(-90 408.9 88.8)">1</text>
<text x="125.9" y="93.6" transform="rotate(-90 125.9 93.6)">F</text>
<text x="245.6" y="91.2" transform="rotate(-90 245.6 91.2)">F</text>
<text x="128.2" y="98.6" transform="rotate(-90 128.2 98.6)">L</text>
<text x="134.2" y="99.5" transform="rotate(-90 134.2 99.5)">F</text>
<text x="254" y="96.9" transform="rotate(-90 254 96.9)">F</text>
<text x="136.6" y="104" transform="rotate(-90 136.6 104)">F</text>
<text x="166.1" y="104.8">192</text>
<text x="256.7" y="106.1" transform="rotate(-90 256.7 106.1)">F</text>
<text x="413.1" y="104.9" transform="rotate(-90 413.1 104.9)">F</text>
<text x="128.2" y="110.2" transform="rotate(-90 128.2 110.2)">L</text>
<text x="144.9" y="109.6" transform="rotate(-90 144.9 109.6)">F</text>
<text x="128.2" y="115.6" transform="rotate(-90 128.2 115.6)">F</text>
<text x="136.6" y="116.8" transform="rotate(-90 136.6 116.8)">F</text>
<text x="413.1" y="117.4" transform="rotate(-90 413.1 117.4)">F</text>
<text x="136.6" y="121.6" transform="rotate(-90 136.6 121.6)">F</text>
<text x="144.9" y="122.5" transform="rotate(-90 144.9 122.5)">F</text>
<text x="231.9" y="124.8" transform="rotate(-90 231.9 124.8)">5</text>
<text x="256.7" y="122.5" transform="rotate(-90 256.7 122.5)">F F</text>
<text x="120.5" y="130.2" transform="rotate(-90 120.5 130.2)">10</text>
<text x="128.2" y="128.4" transform="rotate(-90 128.2 128.4)">F</text>
<text x="144.9" y="127.6" transform="rotate(-90 144.9 127.6)">F</text>
<text x="128.2" y="133.2" transform="rotate(-90 128.2 133.2)">F</text>
<text x="136.6" y="134.4" transform="rotate(-90 136.6 134.4)">F</text>
<text x="136.6" y="139.1" transform="rotate(-90 136.6 139.1)">F</text>
<text x="144.9" y="140.3" transform="rotate(-90 144.9 140.3)">F</text>
<text x="256.7" y="138.6" transform="rotate(-90 256.7 138.6)">F F</text>
<text x="413.1" y="141.5" transform="rotate(-90 413.1 141.5)">C</text>
<text x="128.2" y="146" transform="rotate(-90 128.2 146)">F</text>
<text x="144.9" y="145.1" transform="rotate(-90 144.9 145.1)">F</text>
<text x="136.6" y="152" transform="rotate(-90 136.6 152)">F</text>
<text x="256.7" y="151.4" transform="rotate(-90 256.7 151.4)">F</text>
<text x="264.1" y="154.6" transform="rotate(-90 264.1 154.6)">G</text>
<text x="319.5" y="153.8" transform="rotate(-90 319.5 153.8)">3</text>
<text x="374.6" y="153.8" transform="rotate(-90 374.6 153.8)">2</text>
<text x="413.1" y="152.9" transform="rotate(-90 413.1 152.9)">C</text>
<text x="144.9" y="157.9" transform="rotate(-90 144.9 157.9)">F</text>
<text x="158.3" y="156.7" transform="rotate(-90 158.3 156.7)">F</text>
<text x="255.8" y="157.6" transform="rotate(-90 255.8 157.6)">F</text>
<text x="166.7" y="162.7" transform="rotate(-90 166.7 162.7)">F</text>
<text x="264.1" y="165.7" transform="rotate(-90 264.1 165.7)">G</text>
<text x="158.3" y="169.5" transform="rotate(-90 158.3 169.5)">F</text>
<text x="175" y="168.7" transform="rotate(-90 175 168.7)">F</text>
<text x="255.8" y="170.4" transform="rotate(-90 255.8 170.4)">F</text>
<text x="158.3" y="174.3" transform="rotate(-90 158.3 174.3)">F</text>
<text x="166.7" y="175.5" transform="rotate(-90 166.7 175.5)">F</text>
<text x="264.1" y="174" transform="rotate(-90 264.1 174)">F</text>
<text x="166.7" y="180.3" transform="rotate(-90 166.7 180.3)">F</text>
<text x="175" y="181.5" transform="rotate(-90 175 181.5)">F</text>
<text x="247.1" y="182.4" transform="rotate(-90 247.1 182.4)">6</text>
<text x="150.6" y="186.8" transform="rotate(-90 150.6 186.8)">9</text>
<text x="158.3" y="187.1" transform="rotate(-90 158.3 187.1)">F</text>
<text x="175" y="186.2" transform="rotate(-90 175 186.2)">F</text>
<text x="264.1" y="190.1" transform="rotate(-90 264.1 190.1)">F F</text>
<text x="158.3" y="192.2" transform="rotate(-90 158.3 192.2)">F</text>
<text x="166.7" y="197.9" transform="rotate(-90 166.7 197.9)">F</text>
<text x="166.7" y="193.1" transform="rotate(-90 166.7 193.1)">F</text>
<text x="175" y="203.8" transform="rotate(-90 175 203.8)">F</text>
<text x="175" y="199.1" transform="rotate(-90 175 199.1)">F</text>
<text x="264.1" y="202.9" transform="rotate(-90 264.1 202.9)">F</text>
<text x="158.3" y="205" transform="rotate(-90 158.3 205)">F</text>
<text x="166.7" y="210.7" transform="rotate(-90 166.7 210.7)">F</text>
<text x="186" y="215.7" transform="rotate(-90 186 215.7)">F</text>
<text x="175" y="216.6" transform="rotate(-90 175 216.6)">F</text>
<text x="194.4" y="221.4" transform="rotate(-90 194.4 221.4)">F</text>
<text x="202.7" y="227.3" transform="rotate(-90 202.7 227.3)">F</text>
<text x="186" y="233.3" transform="rotate(-90 186 233.3)">F</text>
<text x="186" y="228.6" transform="rotate(-90 186 228.6)">F</text>
<text x="194.4" y="239" transform="rotate(-90 194.4 239)">F</text>
<text x="194.4" y="234.2" transform="rotate(-90 194.4 234.2)">F</text>
<text x="178.3" y="242.2" transform="rotate(-90 178.3 242.2)">8</text>
<text x="202.7" y="244.9" transform="rotate(-90 202.7 244.9)">F</text>
<text x="202.7" y="240.2" transform="rotate(-90 202.7 240.2)">F</text>
<text x="260.8" y="240.2" transform="rotate(-90 260.8 240.2)">7</text>
<text x="186" y="250.9" transform="rotate(-90 186 250.9)">F</text>
<text x="186" y="246.1" transform="rotate(-90 186 246.1)">F</text>
<text x="194.4" y="251.8" transform="rotate(-90 194.4 251.8)">F</text>
<text x="194.4" y="256.8" transform="rotate(-90 194.4 256.8)">F</text>
<text x="202.7" y="257.7" transform="rotate(-90 202.7 257.7)">F</text>
<text x="186" y="263.7" transform="rotate(-90 186 263.7)">F</text>
<text x="202.7" y="262.5" transform="rotate(-90 202.7 262.5)">C</text>
<text x="271" y="258" transform="rotate(-90 271 258)">A</text>
<text x="315" y="262.8" transform="rotate(-90 315 262.8)">F</text>
<text x="366.9" y="262.8" transform="rotate(-90 366.9 262.8)">F</text>
<text x="194.4" y="269.7" transform="rotate(-90 194.4 269.7)">F</text>
<text x="322.8" y="268.5" transform="rotate(-90 322.8 268.5)">G</text>
<text x="374.3" y="268.5" transform="rotate(-90 374.3 268.5)">G</text>
<text x="202.7" y="273.8" transform="rotate(-90 202.7 273.8)">C</text>
<text x="271" y="273.8" transform="rotate(-90 271 273.8)">A</text>
<text x="315" y="275.9" transform="rotate(-90 315 275.9)">F</text>
<text x="330.2" y="271.1" transform="rotate(-90 330.2 271.1)">C</text>
<text x="366.9" y="275.9" transform="rotate(-90 366.9 275.9)">F</text>
<text x="382.1" y="271.1" transform="rotate(-90 382.1 271.1)">C</text>
<text x="322.8" y="279.2" transform="rotate(-90 322.8 279.2)">G</text>
<text x="374.3" y="279.2" transform="rotate(-90 374.3 279.2)">G</text>
<text x="330.2" y="283.1" transform="rotate(-90 330.2 283.1)">C</text>
<text x="382.1" y="283.1" transform="rotate(-90 382.1 283.1)">C</text>
</g>
<g font-size="3.6">
<text x="1.3" y="407.9">'Winfloor V5.5' Copyright © 2018 PCR Systems</text>
<text x="79" y="407.9">+44 (0)161 408 5231</text>
<text x="116.1" y="407.9">supplied to TT Concrete Products</text>
<text x="173.1" y="407.9">[Bld: ]</text>
</g>
<g font-size="3.3">
<text x="314.7" y="17.9">2600</text>
<text x="369.6" y="17.9">1969</text>
<text x="404.1" y="17.9">1300</text>
<text x="104.7" y="26.8">5387</text>
<text x="221.8" y="26.8">5955</text>
<text x="338.6" y="29.8">215</text>
<text x="387.1" y="29.8">215</text>
<text x="338.6" y="35.7">215</text>
<text x="387.1" y="35.7">215</text>
<text x="415.2" y="41.1">440</text>
<text x="156.5" y="46.2">215</text>
<text x="279" y="43.5">215</text>
<text x="338.6" y="43.8">440</text>
<text x="387.1" y="43.8">440</text>
<text x="156.5" y="51.8">215</text>
<text x="279" y="49.4">215</text>
<text x="415.2" y="51.2">440</text>
<text x="156.5" y="57.8">215</text>
<text x="279" y="55.1">215</text>
<text x="338.6" y="54.2">440</text>
<text x="387.1" y="54.2">440</text>
<text x="156.5" y="63.8">215</text>
<text x="279" y="61.1">215</text>
<text x="338.6" y="64.6">440</text>
<text x="387.1" y="64.6">440</text>
<text x="415.2" y="61.7">440</text>
<text x="156.5" y="69.4">215</text>
<text x="279" y="67">215</text>
<text x="43.9" y="72.1" transform="rotate(-90 43.9 72.1)">3115</text>
<text x="156.5" y="75.4">215</text>
<text x="279" y="73">215</text>
<text x="338.6" y="74.8">440</text>
<text x="387.1" y="74.8">440</text>
<text x="415.2" y="72.1">440</text>
<text x="156.5" y="81.3">215</text>
<text x="279" y="78.7">215</text>
<text x="415.2" y="82.5">440</text>
<text x="156.5" y="87.3">215</text>
<text x="279" y="84.6">215</text>
<text x="338.6" y="85.2">440</text>
<text x="387.1" y="85.2">440</text>
<text x="156.5" y="93">215</text>
<text x="279" y="90.6">215</text>
<text x="338.6" y="95.6">440</text>
<text x="387.1" y="95.6">440</text>
<text x="415.2" y="92.7">440</text>
<text x="433.4" y="91.5" transform="rotate(-90 433.4 91.5)">5967</text>
<text x="161.9" y="98.9">215</text>
<text x="279" y="96.5">215</text>
<text x="279" y="104.6">440</text>
<text x="338.6" y="106">440</text>
<text x="387.1" y="106">440</text>
<text x="415.2" y="103.1">440</text>
<text x="167" y="110.2">215</text>
<text x="279" y="112.6">215</text>
<text x="415.2" y="111.1">215</text>
<text x="167" y="116.2">215</text>
<text x="338.6" y="116.2">440</text>
<text x="387.1" y="116.2">440</text>
<text x="415.2" y="119.2">440</text>
<text x="167" y="122.1">215</text>
<text x="279" y="120.6">440</text>
<text x="167" y="127.8">215</text>
<text x="279" y="129">215</text>
<text x="338.6" y="126.6">440</text>
<text x="387.1" y="126.6">440</text>
<text x="415.2" y="129.6">440</text>
<text x="167" y="133.8">215</text>
<text x="279" y="137">440</text>
<text x="338.6" y="137">440</text>
<text x="387.1" y="137">440</text>
<text x="167" y="139.7">215</text>
<text x="415.2" y="140">440</text>
<text x="167" y="145.7">215</text>
<text x="279" y="145.1">215</text>
<text x="338.6" y="147.2">440</text>
<text x="387.1" y="147.2">440</text>
<text x="415.2" y="148.1">215</text>
<text x="167" y="151.3">215</text>
<text x="279" y="153.1">440</text>
<text x="182.2" y="157.3">215</text>
<text x="338.6" y="157.6">440</text>
<text x="387.1" y="157.6">440</text>
<text x="197.4" y="163.3">215</text>
<text x="279" y="164.2">215</text>
<text x="197.4" y="169.2">215</text>
<text x="279" y="172.2">440</text>
<text x="338.6" y="168">440</text>
<text x="387.1" y="168">440</text>
<text x="197.4" y="174.9">215</text>
<text x="338.6" y="178.5">440</text>
<text x="387.1" y="178.5">440</text>
<text x="197.4" y="180.8">215</text>
<text x="279" y="180.3">215</text>
<text x="197.4" y="186.8">215</text>
<text x="279" y="188.6">440</text>
<text x="338.6" y="188.6">440</text>
<text x="387.1" y="188.6">440</text>
<text x="197.4" y="192.5">215</text>
<text x="279" y="196.6">215</text>
<text x="197.4" y="198.4">215</text>
<text x="338.6" y="199">440</text>
<text x="387.1" y="199">440</text>
<text x="197.4" y="204.4">215</text>
<text x="279" y="204.7">440</text>
<text x="338.6" y="209.5">440</text>
<text x="387.1" y="209.5">440</text>
<text x="197.4" y="210.4">215</text>
<text x="279" y="215.1">440</text>
<text x="211" y="216">215</text>
<text x="225" y="222">215</text>
<text x="338.6" y="219.9">440</text>
<text x="387.1" y="219.9">440</text>
<text x="225" y="227.9">215</text>
<text x="279" y="225.6">440</text>
<text x="225" y="233.9">215</text>
<text x="338.6" y="230">440</text>
<text x="387.1" y="230">440</text>
<text x="225" y="239.6">215</text>
<text x="279" y="235.7">440</text>
<text x="225" y="245.5">215</text>
<text x="338.6" y="240.5">440</text>
<text x="387.1" y="240.5">440</text>
<text x="225" y="251.5">215</text>
<text x="279" y="246.1">440</text>
<text x="338.6" y="250.9">440</text>
<text x="387.1" y="250.9">440</text>
<text x="225" y="257.4">215</text>
<text x="279" y="256.5">440</text>
<text x="225" y="263.1">215</text>
<text x="338.6" y="261.3">440</text>
<text x="387.1" y="261.3">440</text>
<text x="225" y="269">215</text>
<text x="279" y="267">440</text>
<text x="338.6" y="269.3">215</text>
<text x="387.1" y="269.3">215</text>
<text x="173.5" y="281">5387</text>
<text x="256" y="281">2504</text>
<text x="338.6" y="278">215</text>
<text x="387.1" y="278">215</text>
</g>
</svg>
